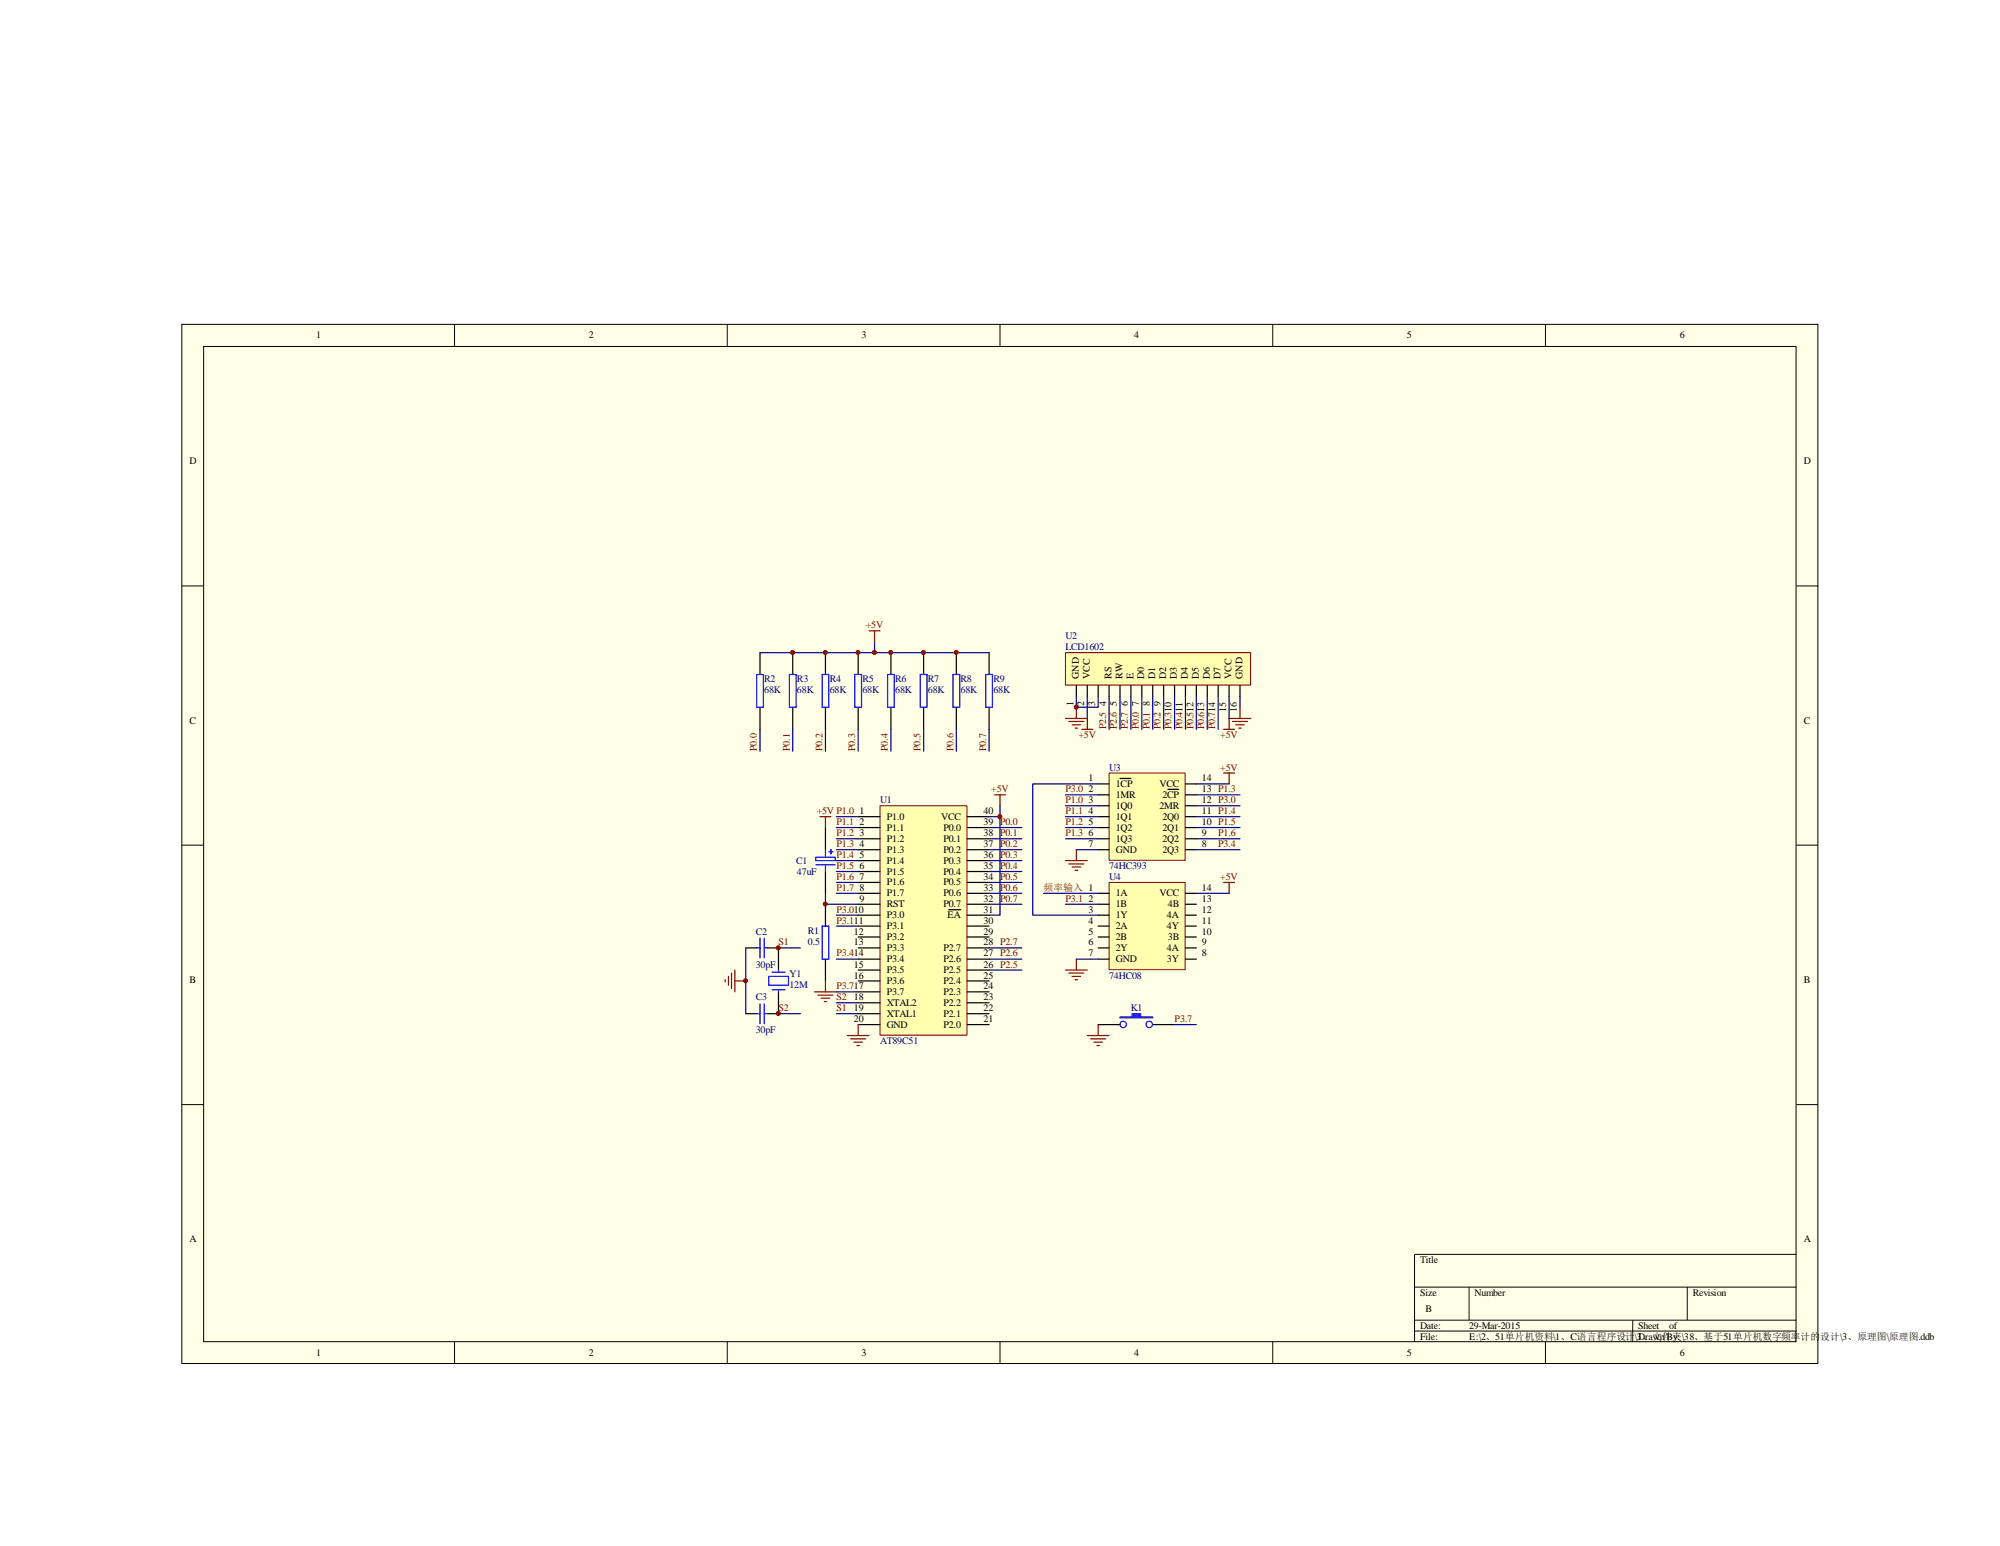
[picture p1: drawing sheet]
<svg xmlns="http://www.w3.org/2000/svg" width="279mm" height="216mm" viewBox="0 0 279 216" stroke-linecap="round" stroke-linejoin="round" font-family="sans-serif">
<path d="M25.4 45.3h228.6v145.1h-228.6z" fill="#ffffe8"/>
<g fill="none" stroke="#000" stroke-width=".14">
<path d="M25.4 45.3h228.6v145.1h-228.6zM28.4 48.4h222.5v139h-222.5zM63.5 45.3v3.1M101.6 45.3v3.1M139.7 45.3v3.1M177.8 45.3v3.1M215.9 45.3v3.1M25.4 81.8h3M251 81.8h3M25.4 118h3M251 118h3M25.4 154.3h3"/>
<path d="M251 154.3h3M197.6 179.7h53.4M205.2 179.7v4.7M235.7 179.7v4.7M251 175.2h-53.4v12.2M63.5 187.4v3.1M101.6 187.4v3.1M139.7 187.4v3.1M177.8 187.4v3.1M197.6 184.4h53.4M197.6 185.9h53.4M215.9 187.4v3.1"/>
<path d="M228.1 184.4v3"/>
</g>
<path d="M115.3 115.6v3.1M115.3 121.7v3.1M115.3 126.3v3M115.3 133.9v3.1" fill="none" stroke="#000" stroke-width=".17"/>
<path d="M114 119.7h2.7v.5h-2.7zM115.3 118.7v1M115.8 119h.6M116.1 118.7v.6M114 120.8h2.7M114.9 129.3h.9v4.6h-.9zM115.3 120.8v.9" fill="none" stroke="#00f" stroke-width=".17"/>
<path d="M114.6 114h1.5M115.3 114v1.6M113.8 138.5h3M114.3 139h2.1M114.7 139.4h1.2M115.1 139.9h.4M115.3 137v1.5" fill="none" stroke="#800000" stroke-width=".17"/>
<path d="M123 112.6h12.1v32h-12.1z" fill="#ffffb0"/>
<path d="M122.9 112.5h12.2v32.1h-12.2z" fill="none" stroke="#800000" stroke-width=".14"/>
<g fill="none" stroke="#000" stroke-width=".17">
<path d="M106.2 91.1v3.1M106.2 98.8v3.1M110.7 91.1v3.1M110.7 98.8v3.1M115.3 91.1v3.1M115.3 98.8v3.1M119.9 91.1v3.1M119.9 98.8v3.1M124.5 91.1v3.1M124.5 98.8v3.1M129 91.1v3.1M129 98.8v3.1"/>
<path d="M133.6 91.1v3.1M133.6 98.8v3.1M138.2 91.1v3.1M138.2 98.8v3.1M119.9 114h3M119.9 115.6h3M119.9 117.1h3M119.9 118.7h3M135.1 114h3.1M135.1 115.6h3.1M135.1 117.1h3.1M135.1 118.7h3.1"/>
<path d="M104.2 132.4h1.5M107.2 132.4h1.6v3.1M108.8 138.5v3.1h-1.6M119.9 120.2h3M119.9 121.7h3M119.9 123.2h3M119.9 124.8h3M119.9 126.3h3M119.9 127.8h3M119.9 129.3h3M119.9 130.9h3M119.9 132.4h3"/>
<path d="M119.9 133.9h3M119.9 135.5h3M119.9 137h3M119.9 138.5h3M132.5 127h1.7M135.1 120.2h3.1M135.1 121.7h3.1M135.1 123.2h3.1M135.1 124.8h3.1M135.1 126.3h3.1M135.1 127.8h3.1M135.1 129.3h3.1"/>
<path d="M135.1 130.9h3.1M135.1 132.4h3.1M135.1 133.9h3.1M135.1 135.5h3.1M135.1 137h3.1M135.1 138.5h3.1M104.2 141.6h1.5M119.9 140h3M119.9 141.6h3M119.9 143.1h3M135.1 140h3.1M135.1 141.6h3.1"/>
<path d="M135.1 143.1h3.1"/>
</g>
<g fill="none" stroke="#000080" stroke-width=".17">
<path d="M106.2 91.1h32M122.2 89.6v1.5M106.2 101.9v3M110.7 101.9v3M115.3 101.9v3M119.9 101.9v3M124.5 101.9v3M129 101.9v3M133.6 101.9v3M138.2 115.6h4.5M138.2 117.1h4.5M138.2 118.7h4.5"/>
<path d="M138.2 101.9v3M139.7 112.5v1.5h-1.5M139.7 114v13.8h-1.5M104.2 132.4v9.2M108.8 132.4h3M115.3 124.8v1.5h4.6M138.2 132.4h4.5M138.2 126.3h4.5M138.2 135.5h4.5M138.2 120.2h4.5M138.2 121.7h4.5M138.2 123.2h4.5"/>
<path d="M138.2 124.8h4.5M138.2 133.9h4.5M108.8 141.6h3M116.8 140h3.1M116.8 141.6h3.1"/>
</g>
<g fill="none" stroke="#800000" stroke-width=".17">
<path d="M121.4 88.1h1.5M122.2 88.1v1.5M138.9 111h1.6M139.7 111v1.5M101.3 136.8v.3M101.8 136.4v1.2M102.2 135.9v2.1M102.7 135.5v3M102.7 137h1.5M118.4 144.6h3M118.8 145.1h2.1M119.3 145.5h1.2"/>
<path d="M119.7 146h.4M119.9 143.1v1.5"/>
</g>
<g fill="none" stroke="#00f" stroke-width=".17">
<path d="M105.7 94.2h.9v4.6h-.9zM110.3 94.2h.9v4.6h-.9zM114.9 94.2h.9v4.6h-.9zM119.4 94.2h1v4.6h-1zM124 94.2h.9v4.6h-.9zM128.6 94.2h.9v4.6h-.9zM133.1 94.2h1v4.6h-1zM137.7 94.2h.9v4.6h-.9zM105.7 132.4h.5M106.2 131v2.8M106.8 132.4h.4M106.8 131v2.8"/>
<path d="M107.4 136.4h2.8v1.2h-2.8zM107.9 135.8h1.8M107.9 138.2h1.8M108.8 135.5v.3M108.8 138.2v.3M105.7 141.6h.5M106.2 140.2v2.8M106.8 140.2v2.8M106.8 141.6h.4"/>
</g>
<path d="M148.9 91.2h25.8v4.5h-25.8z" fill="#ffffb0"/>
<path d="M148.8 91.1h25.9v4.6h-25.9z" fill="none" stroke="#800000" stroke-width=".14"/>
<g fill="none" stroke="#000" stroke-width=".17">
<path d="M150.4 95.7v1.5M151.9 95.7v1.5M153.4 95.7v1.5M154.9 95.7v1.5M156.5 95.7v1.5M158 95.7v1.5M159.5 95.7v1.5M161 95.7v1.5M162.6 95.7v1.5M164.1 95.7v1.5M165.6 95.7v1.5M167.1 95.7v1.5"/>
<path d="M168.7 95.7v1.5M170.2 95.7v1.5M171.7 95.7v1.5M173.2 95.7v1.5M153.4 143.1h3.1M161 143.1h3.1"/>
</g>
<g fill="none" stroke="#800000" stroke-width=".17">
<path d="M150.4 98.8v1.5M173.2 98.8v1.5M148.8 100.3h3.1v1.6M149.3 100.8h2.1M149.8 101.2h1.2M150.2 101.7h.3M151.1 101.9h1.6M170.9 101.9h1.6M172.2 100.8h2.1M172.6 101.2h1.2M173.1 101.7h.3M174.8 100.3h-3.1v1.6"/>
<path d="M151.9 144.6h3M152.4 145.1h2.1M152.8 145.5h1.2M153.2 146h.4M153.4 143.1v1.5"/>
</g>
<g fill="none" stroke="#000080" stroke-width=".17">
<path d="M150.4 97.2v1.6h3v-1.6M151.9 97.2v3.1M154.9 97.2v4.7M156.5 97.2v4.7M158 97.2v4.7M159.5 97.2v4.7M161 97.2v4.7M162.6 97.2v4.7M164.1 97.2v4.7M165.6 97.2v4.7M167.1 97.2v4.7M168.7 97.2v4.7"/>
<path d="M170.2 97.2v4.7M171.7 97.2v3.1M173.2 97.2v1.6M116.8 114h3.1M116.8 115.6h3.1M116.8 117.1h3.1M116.8 118.7h3.1M116.8 120.2h3.1M116.8 123.2h3.1M116.8 124.8h3.1M116.8 127.8h3.1M116.8 133.9h3.1"/>
<path d="M116.8 129.3h3.1M116.8 121.7h3.1M116.8 138.5h3.1M164.1 143.1h3"/>
</g>
<path d="M156.5 142h1.7v-.4h1.1v.4h1.7v.2h-4.5z" fill-rule="evenodd" fill="#00f" stroke="#00f" stroke-width=".17"/>
<g fill="none" stroke="#00f" stroke-width=".17">
<circle cx="156.9" cy="143.1" r=".45"/>
<circle cx="160.5" cy="143.1" r=".45"/>
</g>
<path d="M155 108h10.6v12.1h-10.6z" fill="#ffffb0"/>
<path d="M154.9 107.9h10.7v12.2h-10.7z" fill="none" stroke="#800000" stroke-width=".14"/>
<g fill="none" stroke="#000" stroke-width=".17">
<path d="M153.4 109.5h1.5M153.4 111h1.5M153.4 112.5h1.5M153.4 114h1.5M153.4 115.6h1.5M153.4 117.1h1.5M153.4 118.7h1.5M156.5 108.7h1.5M163.2 110.2h1.5M165.6 109.5h1.5M165.6 111h1.5M165.6 112.5h1.5"/>
<path d="M165.6 114h1.5M165.6 115.6h1.5M165.6 117.1h1.5M165.6 118.7h1.5"/>
</g>
<g fill="none" stroke="#000080" stroke-width=".17">
<path d="M148.8 111h4.6M148.8 112.5h4.6M148.8 114h4.6M148.8 115.6h4.6M148.8 117.1h4.6M150.4 118.7h3M167.1 111h6.1M167.1 112.5h6.1M167.1 118.7h6.1M167.1 114h6.1M167.1 115.6h6.1M167.1 117.1h6.1"/>
<path d="M167.1 109.5h4.6"/>
</g>
<path d="M150.4 118.7v1.5M170.9 107.9h1.6M171.7 107.9v1.6M148.8 120.2h3.1M149.3 120.6h2.1M149.8 121.1h1.2M150.2 121.5h.3" fill="none" stroke="#800000" stroke-width=".17"/>
<path d="M155 123.3h10.6v12.1h-10.6z" fill="#ffffb0"/>
<path d="M154.9 123.2h10.7v12.2h-10.7z" fill="none" stroke="#800000" stroke-width=".14"/>
<g fill="none" stroke="#000" stroke-width=".17">
<path d="M153.4 124.8h1.5M153.4 126.3h1.5M153.4 127.8h1.5M153.4 129.3h1.5M153.4 130.9h1.5M153.4 132.4h1.5M153.4 133.9h1.5M165.6 124.8h1.5M165.6 126.3h1.5M165.6 127.8h1.5M165.6 129.3h1.5M165.6 130.9h1.5"/>
<path d="M165.6 132.4h1.5M165.6 133.9h1.5"/>
</g>
<path d="M153.4 109.5h-9.1v18.3h9.1M145.8 124.8h7.6M148.8 126.3h4.6M150.4 133.9h3M167.1 124.8h4.6" fill="none" stroke="#000080" stroke-width=".17"/>
<path d="M148.8 135.5h3.1M149.3 135.9h2.1M149.8 136.4h1.2M150.2 136.8h.3M150.4 133.9v1.6M170.9 123.2h1.6M171.7 123.2v1.6" fill="none" stroke="#800000" stroke-width=".17"/>
<g fill="#800000" stroke="#800000" stroke-width=".14">
<circle cx="115.3" cy="126.3" r=".29"/>
<circle cx="139.7" cy="114" r=".29"/>
<circle cx="108.7" cy="141.5" r=".29"/>
<circle cx="108.7" cy="132.4" r=".29"/>
<circle cx="104.2" cy="137" r=".29"/>
<circle cx="110.7" cy="91.1" r=".29"/>
<circle cx="115.3" cy="91.1" r=".29"/>
<circle cx="119.9" cy="91.1" r=".29"/>
<circle cx="124.4" cy="91.1" r=".29"/>
<circle cx="129" cy="91.1" r=".29"/>
<circle cx="133.6" cy="91.1" r=".29"/>
<circle cx="122.1" cy="91.1" r=".29"/>
<circle cx="150.3" cy="98.8" r=".29"/>
</g>
<g font-size="1.4">
<text x="44.2" y="47.2">1</text>
<text x="82.3" y="47.2">2</text>
<text x="120.4" y="47.2">3</text>
<text x="158.5" y="47.2">4</text>
<text x="196.6" y="47.2">5</text>
<text x="234.7" y="47.2">6</text>
<text x="26.5" y="64.8">D</text>
<text x="252" y="64.8">D</text>
<text x="150.7" y="94.8" transform="rotate(-90 150.7 94.8)">GND</text>
<text x="152.2" y="94.8" transform="rotate(-90 152.2 94.8)">VCC</text>
<text x="155.3" y="94.8" transform="rotate(-90 155.3 94.8)">RS</text>
<text x="156.8" y="94.8" transform="rotate(-90 156.8 94.8)">RW</text>
<text x="158.3" y="94.8" transform="rotate(-90 158.3 94.8)">E</text>
<text x="159.9" y="94.8" transform="rotate(-90 159.9 94.8)">D0</text>
<text x="161.4" y="94.8" transform="rotate(-90 161.4 94.8)">D1</text>
<text x="162.9" y="94.8" transform="rotate(-90 162.9 94.8)">D2</text>
<text x="164.4" y="94.8" transform="rotate(-90 164.4 94.8)">D3</text>
<text x="165.9" y="94.8" transform="rotate(-90 165.9 94.8)">D4</text>
<text x="167.5" y="94.8" transform="rotate(-90 167.5 94.8)">D5</text>
<text x="169" y="94.8" transform="rotate(-90 169 94.8)">D6</text>
<text x="170.5" y="94.8" transform="rotate(-90 170.5 94.8)">D7</text>
<text x="172" y="94.8" transform="rotate(-90 172 94.8)">VCC</text>
<text x="173.6" y="94.8" transform="rotate(-90 173.6 94.8)">GND</text>
<text x="26.5" y="101">C</text>
<text x="149.9" y="98.6" transform="rotate(-90 149.9 98.6)">1</text>
<text x="151.5" y="98.6" transform="rotate(-90 151.5 98.6)">2</text>
<text x="153" y="98.6" transform="rotate(-90 153 98.6)">3</text>
<text x="154.5" y="98.6" transform="rotate(-90 154.5 98.6)">4</text>
<text x="156" y="98.6" transform="rotate(-90 156 98.6)">5</text>
<text x="157.6" y="98.6" transform="rotate(-90 157.6 98.6)">6</text>
<text x="159.1" y="98.6" transform="rotate(-90 159.1 98.6)">7</text>
<text x="160.6" y="98.6" transform="rotate(-90 160.6 98.6)">8</text>
<text x="162.1" y="98.6" transform="rotate(-90 162.1 98.6)">9</text>
<text x="171.3" y="99.4" transform="rotate(-90 171.3 99.4)">15</text>
<text x="172.8" y="99.4" transform="rotate(-90 172.8 99.4)">16</text>
<text x="252" y="101">C</text>
<text x="120.1" y="113.7">1</text>
<text x="137.4" y="113.7">40</text>
<text x="152.1" y="109.1">1</text>
<text x="152.1" y="110.7">2</text>
<text x="152.1" y="112.2">3</text>
<text x="152.1" y="113.7">4</text>
<text x="155.9" y="109.9">1CP</text>
<text x="155.9" y="111.4">1MR</text>
<text x="155.9" y="112.9">1Q0</text>
<text x="162" y="112.9">2MR</text>
<text x="162" y="109.9">VCC</text>
<text x="162.4" y="111.4">2CP</text>
<text x="167.9" y="112.2">12 P3.0</text>
<text x="167.9" y="109.1">14</text>
<text x="167.9" y="113.7">11 P1.4</text>
<text x="167.9" y="110.7">13 P1.3</text>
<text x="120.1" y="115.2">2</text>
<text x="120.1" y="116.8">3</text>
<text x="120.1" y="118.3">4</text>
<text x="120.1" y="119.8">5</text>
<text x="123.9" y="114.5">P1.0</text>
<text x="123.9" y="116">P1.1</text>
<text x="123.9" y="117.6">P1.2</text>
<text x="123.9" y="119.1">P1.3</text>
<text x="131.5" y="114.5">VCC</text>
<text x="131.8" y="119.1">P0.2</text>
<text x="131.8" y="117.6">P0.1</text>
<text x="131.8" y="116">P0.0</text>
<text x="137.4" y="119.8">36</text>
<text x="137.4" y="118.3">37</text>
<text x="137.4" y="116.8">38</text>
<text x="137.4" y="115.2">39</text>
<text x="152.1" y="115.2">5</text>
<text x="152.1" y="116.8">6</text>
<text x="152.1" y="118.3">7</text>
<text x="155.9" y="114.5">1Q1</text>
<text x="155.9" y="116">1Q2</text>
<text x="155.9" y="117.6">1Q3</text>
<text x="155.9" y="119.1">GND</text>
<text x="162.4" y="119.1">2Q3</text>
<text x="162.4" y="117.6">2Q2</text>
<text x="162.4" y="116">2Q1</text>
<text x="162.4" y="114.5">2Q0</text>
<text x="167.9" y="118.3">8</text>
<text x="167.9" y="116.8">9</text>
<text x="167.9" y="115.2">10 P1.5</text>
<text x="120.1" y="121.4">6</text>
<text x="120.1" y="122.9">7</text>
<text x="120.1" y="124.4">8</text>
<text x="120.1" y="125.9">9</text>
<text x="123.9" y="120.6">P1.4</text>
<text x="123.9" y="122.1">P1.5</text>
<text x="123.9" y="123.7">P1.6</text>
<text x="123.9" y="125.2">P1.7</text>
<text x="131.8" y="125.2">P0.6</text>
<text x="131.8" y="123.7">P0.5</text>
<text x="131.8" y="122.1">P0.4</text>
<text x="131.8" y="120.6">P0.3</text>
<text x="137.4" y="125.9">32</text>
<text x="137.4" y="124.4">33</text>
<text x="137.4" y="122.9">34</text>
<text x="137.4" y="121.4">35</text>
<text x="152.1" y="125.9">2</text>
<text x="155.9" y="125.2">1A</text>
<text x="162" y="125.2">VCC</text>
<text x="167.9" y="124.4">14</text>
<text x="167.9" y="125.9">13</text>
<text x="119.3" y="130.5">12</text>
<text x="123.9" y="126.7">RST</text>
<text x="123.9" y="128.2">P3.0</text>
<text x="123.9" y="129.8">P3.1</text>
<text x="123.9" y="131.3">P3.2</text>
<text x="131.8" y="126.7">P0.7</text>
<text x="132.4" y="128.2">EA</text>
<text x="137.4" y="130.5">29</text>
<text x="137.4" y="129">30</text>
<text x="137.4" y="127.5">31</text>
<text x="152.1" y="127.5">3</text>
<text x="152.1" y="129">4</text>
<text x="152.1" y="130.5">5</text>
<text x="155.9" y="126.7">1B</text>
<text x="155.9" y="128.2">1Y</text>
<text x="155.9" y="129.8">2A</text>
<text x="155.9" y="131.3">2B</text>
<text x="163" y="129.8">4Y</text>
<text x="163" y="128.2">4A</text>
<text x="163.2" y="131.3">3B</text>
<text x="163.2" y="126.7">4B</text>
<text x="167.9" y="129">11</text>
<text x="167.9" y="127.5">12</text>
<text x="167.9" y="130.5">10</text>
<text x="26.5" y="137.2">B</text>
<text x="119.3" y="132">13</text>
<text x="119.3" y="135.1">15</text>
<text x="119.3" y="136.7">16</text>
<text x="123.9" y="132.8">P3.3</text>
<text x="123.9" y="134.4">P3.4</text>
<text x="123.9" y="135.9">P3.5</text>
<text x="123.9" y="137.4">P3.6</text>
<text x="131.8" y="137.4">P2.4</text>
<text x="131.8" y="135.9">P2.5</text>
<text x="131.8" y="134.4">P2.6</text>
<text x="131.8" y="132.8">P2.7</text>
<text x="137.4" y="136.7">25</text>
<text x="137.4" y="135.1">26 P2.5</text>
<text x="137.4" y="133.6">27 P2.6</text>
<text x="137.4" y="132">28 P2.7</text>
<text x="152.1" y="132">6</text>
<text x="152.1" y="133.6">7</text>
<text x="155.9" y="132.8">2Y</text>
<text x="155.9" y="134.4">GND</text>
<text x="163" y="134.4">3Y</text>
<text x="163" y="132.8">4A</text>
<text x="167.9" y="133.6">8</text>
<text x="167.9" y="132">9</text>
<text x="252" y="137.2">B</text>
<text x="119.3" y="139.7">18</text>
<text x="119.3" y="141.2">19</text>
<text x="119.3" y="142.7">20</text>
<text x="123.9" y="138.9">P3.7</text>
<text x="123.9" y="140.5">XTAL2</text>
<text x="123.9" y="142">XTAL1</text>
<text x="123.9" y="143.5">GND</text>
<text x="131.8" y="143.5">P2.0</text>
<text x="131.8" y="142">P2.1</text>
<text x="131.8" y="140.5">P2.2</text>
<text x="131.8" y="138.9">P2.3</text>
<text x="137.4" y="142.7">21</text>
<text x="137.4" y="141.2">22</text>
<text x="137.4" y="139.7">23</text>
<text x="137.4" y="138.2">24</text>
<text x="26.5" y="173.4">A</text>
<text x="252" y="173.4">A</text>
<text x="198.4" y="176.4">Title</text>
<text x="198.4" y="180.9">Size</text>
<text x="198.4" y="185.5">Date:</text>
<text x="199.1" y="183.2">B</text>
<text x="205.2" y="185.5">29-Mar-2015</text>
<text x="206" y="180.9">Number</text>
<text x="228.9" y="185.5">Sheet</text>
<text x="233.2" y="185.5">of</text>
<text x="236.5" y="180.9">Revision</text>
<text x="44.2" y="189.4">1</text>
<text x="82.3" y="189.4">2</text>
<text x="120.4" y="189.4">3</text>
<text x="158.5" y="189.4">4</text>
<text x="196.6" y="189.4">5</text>
<text x="198.4" y="187.1">File:</text>
<text x="205.2" y="187.1">E:\2、51单片机资料\1、C语言程序设计</text>
<text x="228.4" y="187.1">\3D、文件夹\38、基于51单片机数字频率计的</text>
<text x="229.8" y="187.1">rawn By:</text>
<text x="234.7" y="189.4">6</text>
<text x="254.3" y="187.1">设计\3、原理图\原理图.ddb</text>
</g>
<g font-size="1.4" fill="#800000">
<text x="120.9" y="87.8">+5V</text>
<text x="154.5" y="101.9" transform="rotate(-90 154.5 101.9)">P2.5</text>
<text x="156" y="101.9" transform="rotate(-90 156 101.9)">P2.6</text>
<text x="157.6" y="101.9" transform="rotate(-90 157.6 101.9)">P2.7</text>
<text x="159.1" y="101.9" transform="rotate(-90 159.1 101.9)">P0.0</text>
<text x="160.6" y="101.9" transform="rotate(-90 160.6 101.9)">P0.1</text>
<text x="162.1" y="101.9" transform="rotate(-90 162.1 101.9)">P0.2</text>
<text x="163.7" y="101.9" transform="rotate(-90 163.7 101.9)">P0.310</text>
<text x="165.2" y="101.9" transform="rotate(-90 165.2 101.9)">P0.411</text>
<text x="166.7" y="101.9" transform="rotate(-90 166.7 101.9)">P0.512</text>
<text x="168.2" y="101.9" transform="rotate(-90 168.2 101.9)">P0.613</text>
<text x="169.8" y="101.9" transform="rotate(-90 169.8 101.9)">P0.714</text>
<text x="105.7" y="104.9" transform="rotate(-90 105.7 104.9)">P0.0</text>
<text x="110.3" y="104.9" transform="rotate(-90 110.3 104.9)">P0.1</text>
<text x="114.9" y="104.9" transform="rotate(-90 114.9 104.9)">P0.2</text>
<text x="119.5" y="104.9" transform="rotate(-90 119.5 104.9)">P0.3</text>
<text x="124" y="104.9" transform="rotate(-90 124 104.9)">P0.4</text>
<text x="128.6" y="104.9" transform="rotate(-90 128.6 104.9)">P0.5</text>
<text x="133.2" y="104.9" transform="rotate(-90 133.2 104.9)">P0.6</text>
<text x="137.8" y="104.9" transform="rotate(-90 137.8 104.9)">P0.7</text>
<text x="150.7" y="103">+5V</text>
<text x="170.5" y="103">+5V</text>
<text x="170.5" y="107.6">+5V</text>
<text x="114.1" y="113.7">+5V P1.0</text>
<text x="138.5" y="110.7">+5V</text>
<text x="148.8" y="110.7">P3.0</text>
<text x="148.8" y="112.2">P1.0</text>
<text x="148.8" y="113.7">P1.1</text>
<text x="116.8" y="115.2">P1.1</text>
<text x="116.8" y="116.8">P1.2</text>
<text x="116.8" y="119.8">P1.4</text>
<text x="116.8" y="118.3">P1.3</text>
<text x="139.7" y="115.2">P0.0</text>
<text x="139.7" y="116.8">P0.1</text>
<text x="139.7" y="118.3">P0.2</text>
<text x="139.7" y="119.8">P0.3</text>
<text x="148.8" y="115.2">P1.2</text>
<text x="148.8" y="116.8">P1.3</text>
<text x="170.2" y="118.3">P3.4</text>
<text x="170.2" y="116.8">P1.6</text>
<text x="116.8" y="124.4">P1.7</text>
<text x="116.8" y="122.9">P1.6</text>
<text x="116.8" y="121.4">P1.5</text>
<text x="139.7" y="121.4">P0.4</text>
<text x="139.7" y="122.9">P0.5</text>
<text x="139.7" y="124.4">P0.6</text>
<text x="139.7" y="125.9">P0.7</text>
<text x="145.8" y="124.4">频率输入 1</text>
<text x="148.8" y="125.9">P3.1</text>
<text x="170.5" y="122.9">+5V</text>
<text x="116.8" y="127.5">P3.010</text>
<text x="116.8" y="129">P3.111</text>
<text x="108.8" y="132">S1</text>
<text x="116.8" y="133.6">P3.414</text>
<text x="108.8" y="141.2">S2</text>
<text x="116.8" y="141.2">S1</text>
<text x="116.8" y="139.7">S2</text>
<text x="116.8" y="138.2">P3.717</text>
<text x="164.1" y="142.7">P3.7</text>
</g>
<g font-size="1.4" fill="#000080">
<text x="148.8" y="89.3">U2</text>
<text x="106.8" y="95.2">R2</text>
<text x="111.3" y="95.2">R3</text>
<text x="115.9" y="95.2">R4</text>
<text x="120.5" y="95.2">R5</text>
<text x="125.1" y="95.2">R6</text>
<text x="129.6" y="95.2">R7</text>
<text x="134.2" y="95.2">R8</text>
<text x="138.8" y="95.2">R9</text>
<text x="148.8" y="90.8">LCD1602</text>
<text x="106.8" y="96.8">68K</text>
<text x="111.3" y="96.8">68K</text>
<text x="115.9" y="96.8">68K</text>
<text x="120.5" y="96.8">68K</text>
<text x="125.1" y="96.8">68K</text>
<text x="129.6" y="96.8">68K</text>
<text x="134.2" y="96.8">68K</text>
<text x="138.8" y="96.8">68K</text>
<text x="154.9" y="107.6">U3</text>
<text x="122.9" y="112.2">U1</text>
<text x="111.2" y="120.6">C1</text>
<text x="111.3" y="122.1">47uF</text>
<text x="154.9" y="121.4">74HC393</text>
<text x="154.9" y="122.9">U4</text>
<text x="105.6" y="130.5">C2</text>
<text x="112.9" y="130.4">R1</text>
<text x="112.9" y="131.9">0.5</text>
<text x="105.6" y="135.1">30pF</text>
<text x="110.3" y="136.5">Y1</text>
<text x="154.9" y="136.7">74HC08</text>
<text x="105.6" y="139.7">C3</text>
<text x="110.3" y="138">12M</text>
<text x="158" y="141.2">K1</text>
<text x="105.6" y="144.3">30pF</text>
<text x="122.9" y="145.8">AT89C51</text>
</g>
</svg>
